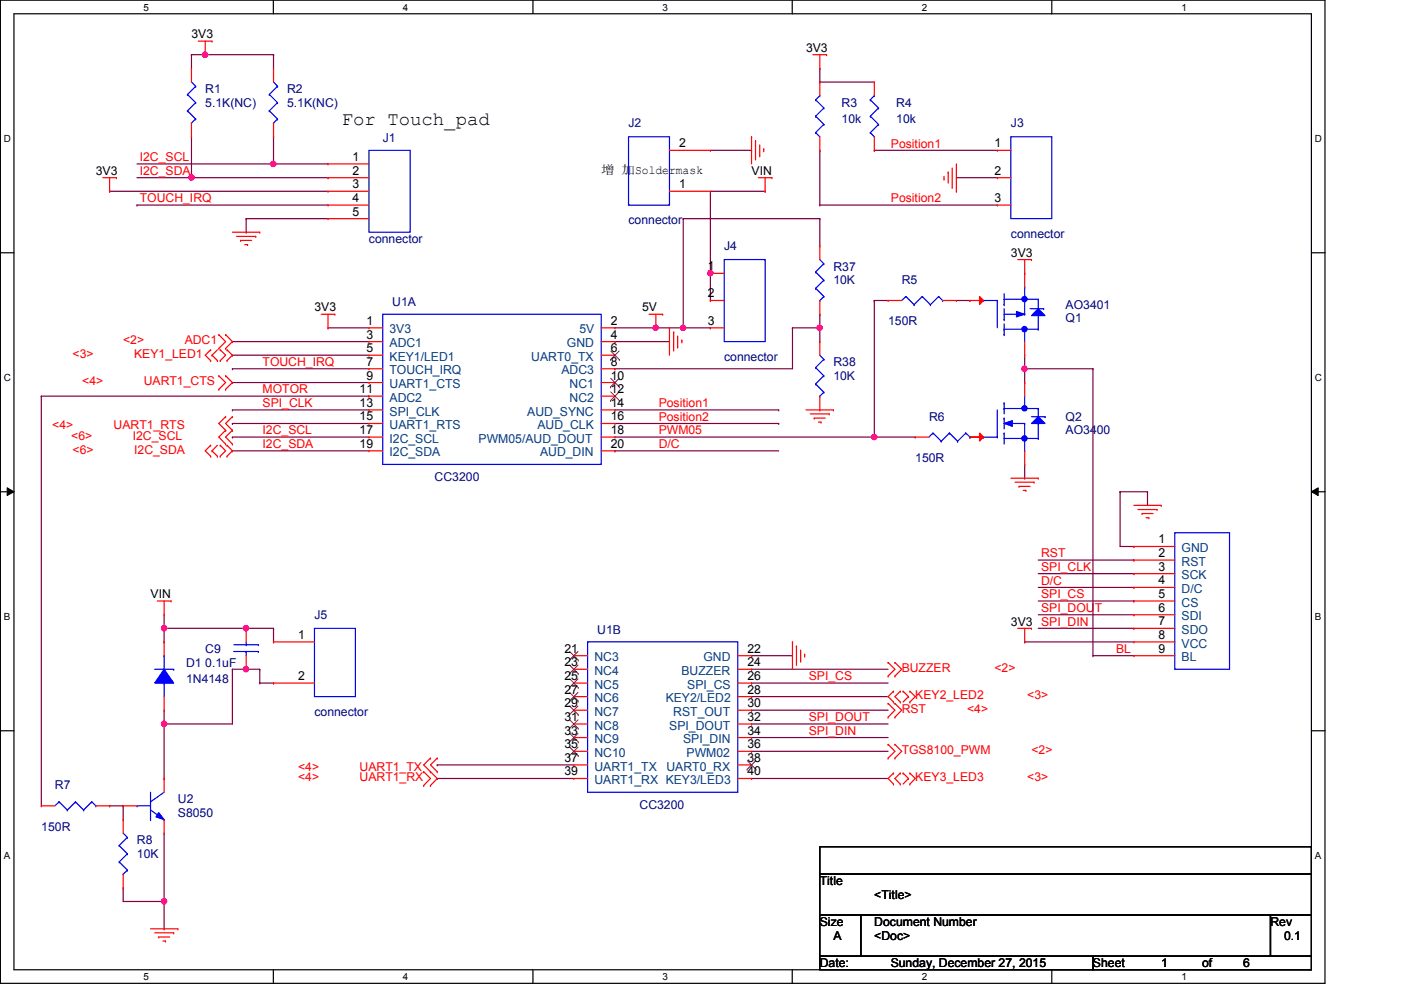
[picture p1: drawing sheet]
<svg xmlns="http://www.w3.org/2000/svg" width="297mm" height="210mm" viewBox="0 0 297 210" stroke-linecap="round" stroke-linejoin="round" font-family="sans-serif">
<path d="M.1 0h280.8v208.5h-280.8zM3 2.9h275v202.7h-275z" fill="none" stroke="#000" stroke-width=".25"/>
<g fill="#fff">
<path d="M30.4 .3h1.2v2.4h-1.2z"/>
<path d="M30.4 205.9h1.2v2.3h-1.2z"/>
</g>
<path d="M58 0v2.9M58 205.6v2.9" fill="none" stroke="#000" stroke-width=".25"/>
<g fill="#fff">
<path d="M85.4 .3h1.2v2.4h-1.2z"/>
<path d="M85.4 205.9h1.2v2.3h-1.2z"/>
</g>
<path d="M113 0v2.9M113 205.6v2.9" fill="none" stroke="#000" stroke-width=".25"/>
<g fill="#fff">
<path d="M140.5 .3h1.1v2.4h-1.1z"/>
<path d="M140.5 205.9h1.1v2.3h-1.1z"/>
</g>
<path d="M168 0v2.9M168 205.6v2.9" fill="none" stroke="#000" stroke-width=".25"/>
<g fill="#fff">
<path d="M195.4 .3h1.2v2.4h-1.2z"/>
<path d="M195.4 205.9h1.2v2.3h-1.2z"/>
</g>
<path d="M223 0v2.9M223 205.6v2.9" fill="none" stroke="#000" stroke-width=".25"/>
<g fill="#fff">
<path d="M250.5 .3h1.1v2.4h-1.1z"/>
<path d="M250.5 205.9h1.1v2.3h-1.1z"/>
<path d="M.8 28.2h1.5v2.4h-1.5z"/>
<path d="M278.8 28.2h1.4v2.4h-1.4z"/>
<path d="M.8 78.9h1.5v2.3h-1.5z"/>
<path d="M278.8 78.9h1.4v2.3h-1.4z"/>
</g>
<path d="M.1 53.6h2.9M278 53.6h2.9" fill="none" stroke="#000" stroke-width=".25"/>
<g fill="#fff">
<path d="M.8 129.6h1.4v2.3h-1.4z"/>
<path d="M278.8 129.6h1.3v2.3h-1.3z"/>
</g>
<path d="M.1 104.3h2.9M278 104.3h2.9" fill="none" stroke="#000" stroke-width=".25"/>
<path d="M1.5 103.4l1.5 .9-1.5 .8zM278 104.3l1.5-.9v1.7z" fill="#000"/>
<path d="M1.5 103.4l1.5 .9-1.5 .8zM278 104.3l1.5-.9v1.7z" fill="none" stroke="#000" stroke-width=".21"/>
<g fill="#fff">
<path d="M.8 180.3h1.4v2.3h-1.4z"/>
<path d="M278.8 180.3h1.3v2.3h-1.3z"/>
</g>
<path d="M.1 154.9h2.9M278 154.9h2.9" fill="none" stroke="#000" stroke-width=".25"/>
<g fill="none" stroke="#800040" stroke-width=".25">
<path d="M49.3 72.4h.1M49.3 75.3h.1M49.3 78.2h.1M49.3 72.4h28.9M49.3 75.3h28.9M49.3 78.2h28.9M130.4 72.4h.1M130.4 72.4h11.5M130.4 69.5h8.7M139.1 69.5h.1M49.3 81.1h.1M49.3 86.9h.1"/>
<path d="M49.3 89.8h.1M49.3 92.7h.1M49.3 95.6h.1M49.3 81.1h28.9M49.3 86.9h28.9M49.3 89.8h28.9M49.3 92.7h28.9M49.3 95.6h28.9M130.4 92.7h55M185.4 92.7h.1"/>
</g>
<circle cx="185.4" cy="92.7" r=".56" fill="#f0f"/>
<circle cx="185.4" cy="92.7" r=".56" fill="none" stroke="#f0f" stroke-width=".25"/>
<g fill="none" stroke="#800040" stroke-width=".25">
<path d="M29 34.8h29M58 34.8h.1M69.6 69.5h.1M69.6 69.5h8.6M130.4 95.6h.1M130.4 95.6h34.7M159.3 139h.1M159.3 139h8.7M159.3 141.9h.1M159.3 144.8h.1M159.3 147.7h.1M159.3 150.6h.1"/>
<path d="M159.3 153.5h.1M159.3 156.4h.1M159.3 159.3h.1M159.3 141.9h29M159.3 144.8h29M159.3 147.7h29M159.3 150.6h29M159.3 153.5h29M159.3 156.4h29M159.3 159.3h29M92.7 162.2h.1M92.7 165.1h.1"/>
<path d="M92.7 162.2h29M92.7 165.1h29M159.3 165.1h.1M159.3 165.1h29"/>
</g>
<circle cx="57.9" cy="34.8" r=".56" fill="#f0f"/>
<circle cx="57.9" cy="34.8" r=".56" fill="none" stroke="#f0f" stroke-width=".25"/>
<path d="M29 37.7h11.6M40.6 37.7h.1" fill="none" stroke="#800040" stroke-width=".25"/>
<circle cx="40.6" cy="37.6" r=".56" fill="#f0f"/>
<circle cx="40.6" cy="37.6" r=".56" fill="none" stroke="#f0f" stroke-width=".25"/>
<g fill="none" stroke="#800040" stroke-width=".25">
<path d="M40.6 11.6h.1M40.6 11.6v2.9M40.6 11.6h17.4M43.5 11.6h.1M58 11.6h.1M40.6 37.7h.1M40.6 29v8.7M40.6 37.7h29M58 29h.1M58 34.8h.1M58 29v5.8M58 34.8h11.6"/>
<path d="M69.6 37.7h.1M23.2 40.6h.1M23.2 40.6h46.4M29 43.5h.1M29 43.5h40.6"/>
</g>
<circle cx="43.5" cy="11.6" r=".56" fill="#f0f"/>
<circle cx="43.5" cy="11.6" r=".56" fill="none" stroke="#f0f" stroke-width=".25"/>
<path d="M58 11.6h.1M58 11.6v2.9M52.2 46.4h.1M52.2 49.2h.1M52.2 46.4h17.4M52.2 46.4v2.8M139.1 69.5h5.8M144.9 69.5h.1" fill="none" stroke="#800040" stroke-width=".25"/>
<circle cx="139" cy="69.5" r=".56" fill="#f0f"/>
<circle cx="139" cy="69.5" r=".56" fill="none" stroke="#f0f" stroke-width=".25"/>
<circle cx="144.8" cy="69.5" r=".56" fill="#f0f"/>
<circle cx="144.8" cy="69.5" r=".56" fill="none" stroke="#f0f" stroke-width=".25"/>
<path d="M150.6 58h.1M150.6 40.6v17.4" fill="none" stroke="#800040" stroke-width=".25"/>
<circle cx="150.6" cy="57.9" r=".56" fill="#f0f"/>
<circle cx="150.6" cy="57.9" r=".56" fill="none" stroke="#f0f" stroke-width=".25"/>
<g fill="none" stroke="#800040" stroke-width=".25">
<path d="M173.8 14.5h.1M173.8 17.4h.1M173.8 14.5v2.9M173.8 17.4h11.6M150.6 31.9h8.7M159.3 31.9h.1M173.8 31.9h.1M173.8 31.9v11.6M185.4 31.9h.1M185.4 31.9h26.1M202.8 37.7h.1M202.8 37.7h8.7"/>
<path d="M150.6 58v5.7M173.8 43.5h.1M173.8 43.5h37.7M150.6 63.7h.1M185.4 63.7h.1M185.4 63.7v29M185.4 63.7h2.9M8.8 84h69.4M78.2 84h.1M130.4 86.9h34.7M130.4 89.8h34.7M165.1 86.9h.1"/>
<path d="M165.1 89.8h.1M185.4 92.7h.1M185.4 92.7h8.7M205.7 92.7h.1M205.7 92.7h2.8M220.1 118.7h20.3M237.5 104.3h.1M237.5 104.3v11.6h2.9M237.5 104.3h5.8M240.4 118.7h.1M240.4 115.9h.1M34.8 133.2h17.4"/>
<path d="M52.2 133.2h.1M220.1 121.6h20.3M220.1 124.5h20.3M220.1 127.4h20.3M220.1 130.3h20.3M220.1 133.2h20.3M231.7 139h.1M231.7 139h8.7M240.4 121.6h.1M240.4 124.5h.1M240.4 127.4h.1M240.4 130.3h.1"/>
<path d="M240.4 133.2h.1"/>
</g>
<circle cx="34.8" cy="133.2" r=".56" fill="#f0f"/>
<circle cx="34.8" cy="133.2" r=".56" fill="none" stroke="#f0f" stroke-width=".25"/>
<circle cx="52.1" cy="133.2" r=".56" fill="#f0f"/>
<circle cx="52.1" cy="133.2" r=".56" fill="none" stroke="#f0f" stroke-width=".25"/>
<path d="M34.8 133.2h.1M34.8 130.3v2.9M34.8 153.5h.1M34.8 150.6v14.5M49.3 141.9h.1M49.3 141.9v11.6h-14.5M34.8 165.1h.1" fill="none" stroke="#800040" stroke-width=".25"/>
<circle cx="34.8" cy="153.5" r=".56" fill="#f0f"/>
<circle cx="34.8" cy="153.5" r=".56" fill="none" stroke="#f0f" stroke-width=".25"/>
<path d="M34.8 176.7v14.4M34.8 191.1h.1" fill="none" stroke="#800040" stroke-width=".25"/>
<circle cx="34.8" cy="191.1" r=".56" fill="#f0f"/>
<circle cx="34.8" cy="191.1" r=".56" fill="none" stroke="#f0f" stroke-width=".25"/>
<g fill="none" stroke="#800040" stroke-width=".25">
<path d="M130.4 78.2h.1M130.4 78.2h37.6M217.3 78.2h.1M217.3 78.2h14.4M217.3 75.3v5.8M231.7 78.2h.1M231.7 78.2v60.8M8.8 84h.1M8.8 84v86.9M217.3 81.1h.1M217.3 98.5v2.9M217.3 101.4h.1"/>
<path d="M23.2 170.9h.1M23.2 170.9h2.9M26.1 170.9h.1M26.1 170.9v2.9M26.1 188.3h.1M26.1 188.3v2.8h8.7M34.8 191.1h.1M34.8 196.9h.1M34.8 191.1v5.8"/>
</g>
<circle cx="217.2" cy="78.2" r=".56" fill="#f0f"/>
<circle cx="217.2" cy="78.2" r=".56" fill="none" stroke="#f0f" stroke-width=".25"/>
<path d="M150.6 40.6h11.6M162.2 40.6h.1M168 69.5h.1M168 69.5v8.7M168 69.5h5.8M173.8 69.5h.1M173.8 66.6h.1M173.8 66.6v5.8M34.8 136.1h.1M34.8 133.2v2.9" fill="none" stroke="#800040" stroke-width=".25"/>
<circle cx="173.8" cy="69.5" r=".56" fill="#f0f"/>
<circle cx="173.8" cy="69.5" r=".56" fill="none" stroke="#f0f" stroke-width=".25"/>
<path d="M173.8 46.4h.1M173.8 46.4v5.8M52.2 133.2h5.8M58 133.2h.1M52.2 141.9h2.9M55.1 141.9h.1" fill="none" stroke="#800040" stroke-width=".25"/>
<circle cx="52.1" cy="141.9" r=".56" fill="#f0f"/>
<circle cx="52.1" cy="141.9" r=".56" fill="none" stroke="#f0f" stroke-width=".25"/>
<g fill="none" stroke="#800040" stroke-width=".25">
<path d="M144.9 46.4h.1M144.9 46.4h28.9M144.9 46.4v23.1M144.9 69.5h.1M144.9 69.5h5.7M150.6 69.5h.1M202.8 63.7h2.9M205.7 63.7h.1M243.3 104.3h.1M243.3 104.3v2.8M58 136.1h.1M58 133.2v2.9"/>
<path d="M217.3 136.1h.1M217.3 136.1h23.1M49.3 141.9h2.9M52.2 141.9h.1M55.1 144.8h.1M55.1 141.9v2.9M55.1 144.8h2.9M58 144.8h.1"/>
</g>
<g fill="none" stroke="#f00" stroke-width=".25">
<path d="M42 8.7h3M43.5 11.6h.1M43.5 8.7v2.9M45 8.7h.1M172.3 11.6h3M173.8 14.5h.1M173.8 11.6v2.9M175.3 11.6h.1M21.8 37.7h2.9M23.2 37.7v2.9M24.7 37.7h.1M159.3 29h.1"/>
<path d="M159.3 29v5.8M160.2 29.8h.1M160.2 29.8v4.1M160.8 37.7h2.9M161.1 33h.1M161.1 30.7v2.3M161.9 31.6h.1M161.9 31.6v.6M162.2 37.7v2.9M163.7 37.7h.1M200.1 38h.1M200.1 37.4v.6"/>
<path d="M201 36.5h.1M201 36.5v2.3M201.9 39.7h.1M201.9 35.6v4.1M202.8 34.8v5.8M23.2 40.6h.1M49.3 49.2h5.8M50.2 50.1h4M51 51h.1M51 51h2.3M51.9 51.9h.6M52.5 51.9h.1"/>
<path d="M54.2 50.1h.1M55.1 49.2h.1M162.2 40.6h.1M202.8 40.6h.1M215.8 55h2.9M217.3 58h.1M217.3 55v3M218.7 55h.1M44.7 74.2h.1M44.7 76.5h.1M44.7 74.2l-1.2 1.1 1.2 1.2M45 75.3h.1"/>
<path d="M45 75.3l1.1 1.2M46.1 76.5h.1M46.1 74.2l-1.1 1.1M46.4 71h.1M46.4 73.9h.1M46.4 79.7h.1M46.4 71l1.4 1.4-1.4 1.5M46.4 79.7l1.4 1.4-1.4 1.4M46.7 76.5h.1M46.7 74.2h.1M46.7 74.2l1.1 1.1-1.1 1.2M47.8 73.9h.1"/>
<path d="M47.8 71h.1M47.8 79.7h.1M47.8 71l1.5 1.4-1.5 1.5M47.8 79.7l1.5 1.4-1.5 1.4M48.1 76.5h.1M48.1 74.2h.1M48.1 74.2l1.2 1.1-1.2 1.2M68.1 66.6h2.9M69.6 69.5h.1M69.6 66.6v2.9M71 66.6h.1M137.6 66.6h2.9"/>
<path d="M139.1 69.5h.1M139.1 66.6v2.9M140.5 66.6h.1M141.9 69.5h.1M141.9 69.5v5.8M142.8 70.4h.1M142.8 70.4v4M143.7 73.6h.1M143.7 71.2v2.4M144.6 72.1h.1M144.6 72.1v.6M44.7 94.4h.1"/>
<path d="M44.7 96.7h.1M44.7 94.4l-1.2 1.2 1.2 1.1M45 95.6h.1M45 95.6l1.1 1.1M46.1 96.7h.1M46.1 94.4l-1.1 1.2M46.4 82.5h.1M46.7 96.7h.1M46.7 94.4h.1M46.7 94.4l1.1 1.2-1.1 1.1M47.8 82.5h.1M47.8 88.3h.1"/>
<path d="M47.8 91.2h.1M47.8 94.1h.1M47.8 88.3l-1.4 1.5 1.4 1.4M47.8 91.2l-1.4 1.5 1.4 1.4M48.1 96.7h.1M48.1 94.4h.1M48.1 94.4l1.2 1.2-1.2 1.1M49.3 88.3h.1M49.3 91.2h.1M49.3 94.1h.1M49.3 88.3l-1.5 1.5 1.5 1.4M49.3 91.2l-1.5 1.5 1.5 1.4"/>
<path d="M170.9 86.9h5.8M171.8 87.8h4M172.6 88.6h.1M172.6 88.6h2.4M173.5 89.5h.6M174.1 89.5h.1M175.8 87.8h.1M176.7 86.9h.1M214.3 101.4h5.8M215.2 102.2h4M216.1 103.1h.1M216.1 103.1h2.3"/>
<path d="M217 104h.5M217.5 104h.1M219.2 102.2h.1M220.1 101.4h.1M240.4 107.1h5.8M241.3 108h4M242.1 108.9h.1M242.1 108.9h2.4M243 109.8h.6M243.6 109.8h.1M245.3 108h.1M246.2 107.1h.1"/>
<path d="M33.4 127.4h2.9M34.8 130.3h.1M34.8 127.4v2.9M36.3 127.4h.1M168 136.1h.1M168 136.1v5.8M168.9 137h.1M168.9 137v4.1M169.8 137.8v2.4M170.6 138.7h.1M170.6 138.7v.6M215.8 133.2h2.9"/>
<path d="M217.3 136.1h.1M217.3 133.2v2.9M218.7 133.2h.1M169.8 140.2h.1M188.3 157.8h.1M188.3 152.1h.1M188.3 149.1h.1M188.3 143.3h.1M188.3 140.5h.1M188.3 157.8l1.4 1.5-1.4 1.4M188.3 149.1l1.4 1.5-1.4 1.5M188.3 140.5l1.4 1.4-1.4 1.4"/>
<path d="M189.4 146.6h.1M189.4 148.8h.1M189.4 146.6l-1.1 1.1 1.1 1.1M189.7 157.8h.1M189.7 152.1h.1M189.7 149.1h.1M189.7 143.3h.1M189.7 140.5h.1M189.7 149.1l1.5 1.5-1.5 1.5M189.7 157.8l1.5 1.5-1.5 1.4M189.7 140.5l1.5 1.4-1.5 1.4M190.9 146.6h.1"/>
<path d="M190.9 148.8h.1M190.9 146.6l-1.2 1.1 1.2 1.1M191.5 146.6h.1M191.5 146.6l1.1 1.1M192.6 147.7h.1M192.6 147.7l-1.1 1.1M192.9 148.8h.1M192.9 146.6h.1M192.9 146.6l1.2 1.1-1.2 1.1M89.8 163.6h.1M89.8 166.5h.1M89.8 163.6l1.5 1.5-1.5 1.4"/>
<path d="M91.3 166.5h.1M91.3 163.6h.1M91.3 160.7h.1M91.3 160.7l-1.5 1.5 2.9 2.9-1.4 1.4M92.7 160.7h.1M92.7 163.6h.1M92.7 160.7l-1.4 1.5 1.4 1.4M188.3 160.7h.1M189.4 163.9h.1M189.4 166.2h.1M189.4 163.9l-1.1 1.2 1.1 1.1M189.7 160.7h.1"/>
<path d="M190.9 163.9h.1M190.9 166.2h.1M190.9 163.9l-1.2 1.2 1.2 1.1M191.5 163.9h.1M191.5 163.9l1.1 1.2M192.6 165.1h.1M192.6 165.1l-1.1 1.1M192.9 166.2h.1M192.9 163.9h.1M192.9 163.9l1.2 1.2-1.2 1.1M31.9 196.9h5.8M32.8 197.8h4"/>
<path d="M33.7 198.7h.1M33.7 198.7h2.3M34.5 199.5h.6M35.1 199.5h.1M36.8 197.8h.1M37.7 196.9h.1"/>
</g>
<path d="M173.8 179.5h104.2v5.8h-104.2zM173.8 185.3h104.2v8.7h-104.2zM173.8 194h8.7v8.7h-8.7zM182.5 194h86.9v8.7h-86.9zM269.4 194h8.6v8.7h-8.6zM173.8 202.7h57.9v2.9h-57.9zM231.7 202.7h46.3v2.9h-46.3z" fill="none" stroke="#000" stroke-width=".25"/>
<path d="M34.8 139h.1M34.8 139v2.9M32.8 141.9h4M34.8 144.8h.1M34.8 144.8v2.9M36.8 141.9h.1" fill="none" stroke="#00f" stroke-width=".25"/>
<path d="M34.8 141.9l2 2.9h-4z" fill-rule="evenodd" fill="#00f"/>
<g fill="none" stroke="#00f" stroke-width=".25">
<path d="M58 17.4l.8 .9M58.8 18.3h.1M58.8 18.3l-1.7 1.7M57.1 20h.1M57.1 23.5h.1M57.1 20l1.7 1.8M57.1 23.5l1.7 1.7M58 26.1h.1M58.8 21.8h.1M58.8 25.2h.1M58.8 21.8l-1.7 1.7M58.8 25.2l-.8 .9"/>
<path d="M78.2 31.9h8.7v17.3h-8.7zM184.5 28.1h.1M184.5 24.6h.1M184.5 21.2h.1M184.5 28.1l.9 .9M184.5 24.6l1.8 1.8M184.5 21.2l1.8 1.7M185.4 20.3h.1M185.4 20.3l-.9 .9M186.3 26.4h.1M186.3 22.9h.1M186.3 26.4l-1.8 1.7"/>
<path d="M186.3 22.9l-1.8 1.7M153.5 55h8.7v17.4h-8.7zM172.9 57.7h.1M172.9 57.7l1.8 1.7M173.8 55l.9 .9M174.7 55.9h.1M174.7 59.4h.1M174.7 55.9l-1.8 1.8M174.7 59.4l-1.8 1.7M81.1 66.6h46.4v31.9h-46.4zM172.9 61.1h.1M172.9 61.1l1.8 1.8"/>
<path d="M173.8 63.7h.1M174.7 62.9h.1M174.7 62.9l-.9 .8M124.6 136.1h31.8v31.9h-31.8zM34.8 141.9l2 2.9h-4z"/>
</g>
<g fill="none" stroke="#f00" stroke-width=".25">
<path d="M58 14.5h.1M58 14.5v2.9M185.4 17.4h.1M185.4 17.4v2.9M58 29h.1M58 26.1v2.9M69.6 34.8h.1M69.6 37.7h.1M69.6 34.8h8.6M69.6 37.7h8.6M185.4 31.9h.1M185.4 29v2.9"/>
<path d="M69.6 40.6h.1M69.6 43.5h.1M69.6 46.4h.1M69.6 40.6h8.6M69.6 43.5h8.6M69.6 46.4h8.6M150.6 58h.1M150.6 58h2.9M173.8 52.2h.1M173.8 52.2v2.8M78.2 69.5h.1M78.2 72.4h.1"/>
<path d="M78.2 75.3h.1M78.2 78.2h.1M78.2 69.5h2.9M78.2 72.4h2.9M78.2 75.3h2.9M78.2 78.2h2.9M127.5 69.5h2.9M127.5 72.4h2.9M127.5 75.3h2.9M127.5 78.2h2.9M130.4 69.5h.1M130.4 72.4h.1"/>
<path d="M130.4 75.3h.1M130.4 78.2h.1M150.6 63.7h.1M150.6 69.5h.1M150.6 69.5h2.9M150.6 63.7h2.9M173.8 66.6h.1M173.8 63.7v2.9M78.2 81.1h.1M78.2 84h.1M78.2 86.9h.1M78.2 89.8h.1"/>
<path d="M78.2 92.7h.1M78.2 95.6h.1M78.2 81.1h2.9M78.2 84h2.9M78.2 86.9h2.9M78.2 89.8h2.9M78.2 92.7h2.9M78.2 95.6h2.9M127.5 81.1h2.9M127.5 84h2.9M127.5 86.9h2.9M127.5 89.8h2.9"/>
<path d="M127.5 92.7h2.9M127.5 95.6h2.9M130.4 81.1h.1M130.4 84h.1M130.4 86.9h.1M130.4 89.8h.1M130.4 92.7h.1M130.4 95.6h.1M34.8 136.1h.1M34.8 136.1v2.9M121.7 139h.1M121.7 139h2.9"/>
<path d="M156.4 139h2.9M159.3 139h.1M34.8 150.6h.1M34.8 147.7v2.9M121.7 141.9h.1M121.7 144.8h.1M121.7 147.7h.1M121.7 150.6h.1M121.7 153.5h.1M121.7 156.4h.1M121.7 159.3h.1M121.7 141.9h2.9"/>
<path d="M121.7 144.8h2.9M121.7 147.7h2.9M121.7 150.6h2.9M121.7 153.5h2.9M121.7 156.4h2.9M121.7 159.3h2.9M156.4 141.9h2.9M156.4 144.8h2.9M156.4 147.7h2.9M156.4 150.6h2.9M156.4 153.5h2.9M156.4 156.4h2.9"/>
<path d="M156.4 159.3h2.9M159.3 141.9h.1M159.3 144.8h.1M159.3 147.7h.1M159.3 150.6h.1M159.3 153.5h.1M159.3 156.4h.1M159.3 159.3h.1M121.7 162.2h.1M121.7 165.1h.1M121.7 162.2h2.9M121.7 165.1h2.9"/>
<path d="M156.4 162.2h2.9M156.4 165.1h2.9M159.3 162.2h.1M159.3 165.1h.1"/>
</g>
<g fill="none" stroke="#804000" stroke-width=".21">
<path d="M129.5 76.2h.1M129.5 74.4l1.8 1.8M131.3 74.4l-1.8 1.8M131.3 76.2h.1M129.5 82h.1M129.5 84.9h.1M129.5 80.2l1.8 1.8M129.5 83.1l1.8 1.8M131.3 80.2l-1.8 1.8M131.3 83.1l-1.8 1.8M131.3 82h.1M131.3 84.9h.1"/>
<path d="M120.7 140h.1M120.8 138.1l1.8 1.9M122.6 138.1l-1.9 1.9M122.6 140h.1M120.7 142.8h.1M120.7 145.8h.1M120.7 148.6h.1M120.7 151.5h.1M120.7 154.4h.1M120.7 157.3h.1M120.8 141l1.8 1.8M120.8 143.9l1.8 1.9"/>
<path d="M120.8 146.8l1.8 1.8M120.8 149.7l1.8 1.8M120.8 152.6l1.8 1.8M120.8 155.5l1.8 1.8M120.8 158.4l1.8 1.8M122.6 141l-1.9 1.8M122.6 143.9l-1.9 1.9M122.6 146.8l-1.9 1.8M122.6 149.7l-1.9 1.8M122.6 152.6l-1.9 1.8M122.6 155.5l-1.9 1.8M122.6 158.4l-1.9 1.8"/>
<path d="M122.6 142.8h.1M122.6 145.8h.1M122.6 148.6h.1M122.6 151.5h.1M122.6 154.4h.1M122.6 157.3h.1M120.7 160.2h.1M122.6 160.2h.1M158.4 163.1h.1M158.5 161.3l1.8 1.8M160.2 161.3l-1.8 1.8M160.3 163.1h.1"/>
</g>
<path d="M220.1 88.3l1.5 1.5h-2.9z" fill="#00f"/>
<g fill="none" stroke="#00f" stroke-width=".25">
<path d="M208.5 92.7h.1M208.5 92.7h3M211.5 92.7h.1M211.5 86.9v5.8M212.9 91.8h.1M212.9 88.6h.1M212.9 85.4h.1M212.9 86.6h.1M212.9 85.4v2.4M212.9 88.6v2.3M212.9 91.8v2.3M212.9 93h7.2"/>
<path d="M212.9 86.6h7.2M214.3 89.8h3M217.3 86.6h.1M217.3 89.8h.1M217.3 95.6h.1M217.3 84v2.6M217.3 89.8v5.8M218.7 88.3h2.9M220.1 88.3l1.5 1.5h-2.9zM220.1 93h.1M220.1 89.8h.1M220.1 86.6h.1"/>
<path d="M220.1 86.6v1.7M220.1 89.8v3.2M221.6 88.3h.1"/>
</g>
<circle cx="217.2" cy="86.6" r=".56" fill="#00f"/>
<circle cx="217.2" cy="86.6" r=".56" fill="none" stroke="#00f" stroke-width=".25"/>
<circle cx="217.2" cy="93" r=".56" fill="#00f"/>
<circle cx="217.2" cy="93" r=".56" fill="none" stroke="#00f" stroke-width=".25"/>
<path d="M212.9 89.8l1.7-.6v1.2z" fill="#00f"/>
<path d="M212.9 89.8l1.7-.6v1.2z" fill="none" stroke="#00f" stroke-width=".25"/>
<path d="M217.3 81.1h.1M217.3 81.1v2.9" fill="none" stroke="#f00" stroke-width=".25"/>
<path d="M207.7 91.8l.8 .9-.8 .8z" fill="#f00"/>
<path d="M205.7 92.7h.1M205.7 92.7h2.8M207.7 91.8l.8 .9-.8 .8zM217.3 98.5h.1M217.3 95.6v2.9" fill="none" stroke="#f00" stroke-width=".25"/>
<path d="M29 170.9h.1M29 170.9h2.9M31.9 173.8h.1M31.9 170h.1M31.9 168v5.8M31.9 171.7l2.9 2.1M34.8 173.8h.1M34.8 168l-2.9 2" fill="none" stroke="#00f" stroke-width=".25"/>
<path d="M33.7 172.3l1.1 1.5-1.7-.6z" fill="#00f"/>
<g fill="none" stroke="#00f" stroke-width=".25">
<path d="M133.3 29h8.6v14.5h-8.6zM172.9 28.1h.1M172.9 24.6h.1M172.9 21.2h.1M172.9 28.1l.9 .9M172.9 24.6l1.8 1.8M172.9 21.2l1.8 1.7M173.8 20.3h.1M173.8 20.3l-.9 .9M174.7 26.4h.1M174.7 22.9h.1M174.7 26.4l-1.8 1.7"/>
<path d="M174.7 22.9l-1.8 1.7M214.3 29h8.7v17.4h-8.7zM172.9 77.9h.1M172.9 77.9l1.8 1.8M173.8 75.3l.9 .9M174.7 76.2h.1M174.7 79.7h.1M174.7 76.2l-1.8 1.7M174.7 79.7l-1.8 1.7M192.1 62.9h.1M192.1 62.9l-.9 .8M192.1 62.9l1.7 1.7"/>
<path d="M193.8 64.6h.1M195.5 62.9h.1M195.5 62.9l-1.7 1.7M195.5 62.9l1.8 1.7M197.3 64.6h.1M199 62.9h.1M199 62.9l-1.7 1.7M199 62.9l.9 .8M199.9 63.7h.1M172.9 81.4h.1M172.9 81.4l1.8 1.7M173.8 84h.1"/>
<path d="M174.7 83.1h.1M174.7 83.1l-.9 .9M197.8 91.8h.1M197.8 91.8l-.8 .9M197.8 91.8l1.8 1.8M199.6 93.6h.1M201.3 91.8h.1M201.3 91.8l-1.7 1.8M201.3 91.8l1.7 1.8M203 93.6h.1M204.8 91.8h.1M204.8 91.8l-1.8 1.8"/>
<path d="M204.8 91.8l.9 .9M205.7 92.7h.1M249.1 112.9h11.6v29h-11.6zM49.6 138.1h5.2M49.6 136.7h5.2M52.2 136.7h.1M52.2 138.1h.1M52.2 136.1v.6M52.2 138.1v.9M54.8 138.1h.1M54.8 136.7h.1M66.7 133.2h8.6v14.5h-8.6z"/>
<path d="M12.5 170h.1M12.5 170l-.9 .9M12.5 170l1.8 1.7M14.3 171.7h.1M16 170h.1M16 170l1.7 1.7M16 170l-1.7 1.7M17.7 171.7h.1M19.5 170h.1M19.5 170l.8 .9M19.5 170l-1.8 1.7M20.3 170.9h.1"/>
<path d="M25.3 179.3h.1M25.3 179.3l1.7 1.7M26.1 176.7l.9 .8M27 177.5h.1M27 177.5l-1.7 1.8M33.7 172.3l1.1 1.5-1.7-.6zM25.3 182.8h.1M25.3 182.8l1.7 1.7M26.1 185.3h.1M27 181h.1M27 184.5h.1M27 181l-1.7 1.8"/>
<path d="M27 184.5l-.9 .8"/>
</g>
<g fill="none" stroke="#f00" stroke-width=".25">
<path d="M173.8 17.4h.1M173.8 17.4v2.9M141.9 31.9h8.7M150.6 31.9h.1M173.8 31.9h.1M173.8 29v2.9M211.5 31.9h.1M211.5 37.7h.1M211.5 31.9h2.8M211.5 37.7h2.8M141.9 40.6h8.7M150.6 40.6h.1"/>
<path d="M211.5 43.5h.1M211.5 43.5h2.8M173.8 72.4h.1M173.8 72.4v2.9M188.3 63.7h.1M188.3 63.7h2.9M199.9 63.7h2.9M202.8 63.7h.1M173.8 86.9h.1M173.8 84v2.9M194.1 92.7h.1M194.1 92.7h2.9"/>
<path d="M205.7 92.7h2.8M208.5 92.7h.1M240.4 115.9h.1M240.4 118.7h.1M240.4 115.9h8.7M240.4 118.7h8.7M52.2 133.2h.1M52.2 133.2v2.9M52.2 139v2.9M58 136.1h.1M58 136.1h8.7M240.4 121.6h.1"/>
<path d="M240.4 124.5h.1M240.4 127.4h.1M240.4 130.3h.1M240.4 133.2h.1M240.4 136.1h.1M240.4 139h.1M240.4 121.6h8.7M240.4 124.5h8.7M240.4 127.4h8.7M240.4 130.3h8.7M240.4 133.2h8.7M240.4 136.1h8.7"/>
<path d="M240.4 139h8.7M52.2 141.9h.1M58 144.8h.1M58 144.8h8.7M8.8 170.9h.1M8.8 170.9h2.8M20.3 170.9h2.9M23.2 170.9h.1M26.1 170.9h.1M26.1 173.8h.1M26.1 170.9h2.9M26.1 173.8v2.9"/>
<path d="M34.8 176.7h.1M34.8 165.1h.1M34.8 165.1v2.9M34.8 173.8v2.9M26.1 188.3h.1M26.1 185.3v3"/>
</g>
<path d="M220.1 65.4l1.5 1.5h-2.9z" fill="#00f"/>
<g fill="none" stroke="#00f" stroke-width=".25">
<path d="M208.5 63.7h.1M208.5 63.7h3M211.5 63.7h.1M211.5 63.7v5.8M212.9 64.6h.1M212.9 67.8h.1M212.9 71h.1M212.9 69.8h.1M212.9 62.3v2.3M212.9 65.4v2.4M212.9 68.7v2.3M212.9 63.5h7.2"/>
<path d="M212.9 69.8h7.2M212.9 66.6h4.4M217.3 69.8h.1M217.3 66.6h.1M217.3 60.8h.1M217.3 60.8v5.8M217.3 69.8v2.6M218.4 65.4h2.9M220.1 65.4l1.5 1.5h-2.9zM220.1 63.5h.1M220.1 66.6h.1M220.1 69.8h.1"/>
<path d="M220.1 63.5v3.1M220.1 66.9v2.9M221.3 65.4h.1"/>
</g>
<circle cx="217.2" cy="69.8" r=".56" fill="#00f"/>
<circle cx="217.2" cy="69.8" r=".56" fill="none" stroke="#00f" stroke-width=".25"/>
<circle cx="217.2" cy="63.4" r=".56" fill="#00f"/>
<circle cx="217.2" cy="63.4" r=".56" fill="none" stroke="#00f" stroke-width=".25"/>
<path d="M215.5 66l1.8 .6-1.8 .6z" fill="#00f"/>
<path d="M215.5 66l1.8 .6-1.8 .6z" fill="none" stroke="#00f" stroke-width=".25"/>
<path d="M217.3 75.3h.1M217.3 72.4v2.9" fill="none" stroke="#f00" stroke-width=".25"/>
<path d="M207.7 62.9l.8 .8-.8 .9z" fill="#f00"/>
<path d="M40.6 14.5h.1M40.6 14.5v2.9M40.6 29h.1M40.6 26.1v2.9M217.3 58h.1M217.3 58v2.8M205.7 63.7h.1M205.7 63.7h2.8M207.7 62.9l.8 .8-.8 .9z" fill="none" stroke="#f00" stroke-width=".25"/>
<path d="M40.6 17.4l.9 .9M41.5 18.3h.1M41.5 18.3l-1.8 1.7M39.7 20h.1M39.7 23.5h.1M39.7 20l1.8 1.8M39.7 23.5l1.8 1.7M40.6 26.1h.1M41.5 21.8h.1M41.5 25.2h.1M41.5 21.8l-1.8 1.7M41.5 25.2l-.9 .9" fill="none" stroke="#00f" stroke-width=".25"/>
<circle cx="185.4" cy="92.7" r=".56" fill="#f0f"/>
<circle cx="185.4" cy="92.7" r=".56" fill="none" stroke="#f0f" stroke-width=".25"/>
<circle cx="57.9" cy="34.8" r=".56" fill="#f0f"/>
<circle cx="57.9" cy="34.8" r=".56" fill="none" stroke="#f0f" stroke-width=".25"/>
<circle cx="40.6" cy="37.6" r=".56" fill="#f0f"/>
<circle cx="40.6" cy="37.6" r=".56" fill="none" stroke="#f0f" stroke-width=".25"/>
<circle cx="43.5" cy="11.6" r=".56" fill="#f0f"/>
<circle cx="43.5" cy="11.6" r=".56" fill="none" stroke="#f0f" stroke-width=".25"/>
<circle cx="139" cy="69.5" r=".56" fill="#f0f"/>
<circle cx="139" cy="69.5" r=".56" fill="none" stroke="#f0f" stroke-width=".25"/>
<circle cx="144.8" cy="69.5" r=".56" fill="#f0f"/>
<circle cx="144.8" cy="69.5" r=".56" fill="none" stroke="#f0f" stroke-width=".25"/>
<circle cx="150.6" cy="57.9" r=".56" fill="#f0f"/>
<circle cx="150.6" cy="57.9" r=".56" fill="none" stroke="#f0f" stroke-width=".25"/>
<circle cx="34.8" cy="133.2" r=".56" fill="#f0f"/>
<circle cx="34.8" cy="133.2" r=".56" fill="none" stroke="#f0f" stroke-width=".25"/>
<circle cx="52.1" cy="133.2" r=".56" fill="#f0f"/>
<circle cx="52.1" cy="133.2" r=".56" fill="none" stroke="#f0f" stroke-width=".25"/>
<circle cx="34.8" cy="153.5" r=".56" fill="#f0f"/>
<circle cx="34.8" cy="153.5" r=".56" fill="none" stroke="#f0f" stroke-width=".25"/>
<circle cx="34.8" cy="191.1" r=".56" fill="#f0f"/>
<circle cx="34.8" cy="191.1" r=".56" fill="none" stroke="#f0f" stroke-width=".25"/>
<circle cx="217.2" cy="78.2" r=".56" fill="#f0f"/>
<circle cx="217.2" cy="78.2" r=".56" fill="none" stroke="#f0f" stroke-width=".25"/>
<circle cx="173.8" cy="69.5" r=".56" fill="#f0f"/>
<circle cx="173.8" cy="69.5" r=".56" fill="none" stroke="#f0f" stroke-width=".25"/>
<circle cx="52.1" cy="141.9" r=".56" fill="#f0f"/>
<circle cx="52.1" cy="141.9" r=".56" fill="none" stroke="#f0f" stroke-width=".25"/>
<text font-size="4" x="72.5" y="26.4">For Touch_pad</text>
<g font-size="2.6">
<text x="40.6" y="8.1">3V3</text>
<text x="170.9" y="11">3V3</text>
<text x="74.8" y="34.1">1</text>
<text x="144" y="31.2">2</text>
<text x="210.9" y="31.2">1</text>
<text x="20.3" y="37.1">3V3</text>
<text x="74.8" y="37">2</text>
<text x="74.8" y="39.9">3</text>
<text x="127.5" y="36.8">增 加Soldermask</text>
<text x="144" y="39.9">1</text>
<text x="159.3" y="37.1">VIN</text>
<text x="210.9" y="37">2</text>
<text x="74.8" y="42.8">4</text>
<text x="74.8" y="45.7">5</text>
<text x="210.9" y="42.8">3</text>
<text x="150.1" y="57.3">1</text>
<text x="214.3" y="54.5">3V3</text>
<text x="150.1" y="63.1">2</text>
<text x="66.7" y="66">3V3</text>
<text x="77.7" y="68.9">1</text>
<text x="77.7" y="71.8">3</text>
<text x="129.5" y="68.9">2</text>
<text x="129.5" y="71.8">4</text>
<text x="136.1" y="66">5V</text>
<text x="150.1" y="68.9">3</text>
<text x="77.7" y="74.7">5</text>
<text x="77.7" y="77.6">7</text>
<text x="129.5" y="74.7">6</text>
<text x="129.5" y="77.6">8</text>
<text x="76.2" y="83.4">11</text>
<text x="77.7" y="80.5">9</text>
<text x="129.5" y="80.5">10</text>
<text x="129.5" y="83.4">12</text>
<text x="76.2" y="86.3">13</text>
<text x="76.2" y="89.2">15</text>
<text x="129.5" y="86.3">14</text>
<text x="129.5" y="89.2">16</text>
<text x="76.2" y="92">17</text>
<text x="76.2" y="95">19</text>
<text x="129.5" y="92">18</text>
<text x="129.5" y="95">20</text>
<text x="245.6" y="115.2">1</text>
<text x="245.6" y="118.1">2</text>
<text x="245.6" y="121">3</text>
<text x="245.6" y="123.9">4</text>
<text x="31.9" y="126.9">VIN</text>
<text x="245.6" y="126.8">5</text>
<text x="245.6" y="129.7">6</text>
<text x="63.2" y="135.5">1</text>
<text x="214.3" y="132.7">3V3 SPI_DIN</text>
<text x="245.6" y="132.6">7</text>
<text x="245.6" y="135.5">8</text>
<text x="119.7" y="138.4">21</text>
<text x="119.7" y="141.3">23</text>
<text x="158.5" y="138.4">22</text>
<text x="158.5" y="141.3">24</text>
<text x="245.6" y="138.4">9</text>
<text x="63.2" y="144.2">2</text>
<text x="119.7" y="144.2">25</text>
<text x="119.7" y="147.1">27</text>
<text x="119.7" y="149.9">29</text>
<text x="158.5" y="144.2">26</text>
<text x="158.5" y="147.1">28</text>
<text x="158.5" y="149.9">30</text>
<text x="119.7" y="152.9">31</text>
<text x="119.7" y="155.7">33</text>
<text x="158.5" y="152.9">32</text>
<text x="158.5" y="155.7">34</text>
<text x="119.7" y="158.7">35</text>
<text x="119.7" y="161.5">37</text>
<text x="158.5" y="158.7">36</text>
<text x="158.5" y="161.5">38</text>
<text x="119.7" y="164.4">39</text>
<text x="158.5" y="164.4">40</text>
<text x="173.8" y="187.7">Title</text>
<text x="185.4" y="190.6">&lt;Title&gt;</text>
<text x="173.8" y="196.3">Size</text>
<text x="185.4" y="196.3">Document Number</text>
<text x="269.4" y="196.3">Rev</text>
<text x="176.7" y="199.3">A</text>
<text x="185.4" y="199.3">&lt;Doc&gt;</text>
<text x="272.2" y="199.3">0.1</text>
<text x="173.8" y="205.1">Date:</text>
<text x="188.8" y="205.1">Sunday, December 27, 2015</text>
<text x="231.7" y="205.1">Sheet</text>
<text x="246.2" y="205.1">1</text>
<text x="254.9" y="205.1">of</text>
<text x="263.6" y="205.1">6</text>
</g>
<g font-size="2.6" fill="#000080">
<text x="43.5" y="19.7">R1</text>
<text x="43.5" y="22.6">5.1K(NC)</text>
<text x="60.9" y="19.7">R2</text>
<text x="60.9" y="22.6">5.1K(NC)</text>
<text x="178.4" y="22.6">R3</text>
<text x="190" y="22.6">R4</text>
<text x="133.3" y="27">J2</text>
<text x="178.4" y="26.1">10k</text>
<text x="190" y="26.1">10k</text>
<text x="214.3" y="27">J3</text>
<text x="81.1" y="30.1">J1</text>
<text x="133.3" y="47.5">connector</text>
<text x="78.2" y="51.6">connector</text>
<text x="153.5" y="53">J4</text>
<text x="214.3" y="50.4">connector</text>
<text x="176.7" y="57.4">R37</text>
<text x="83.2" y="64.9">U1A</text>
<text x="176.7" y="60.3">10K</text>
<text x="191.2" y="60.3">R5</text>
<text x="225.9" y="65.5">AO3401</text>
<text x="188.3" y="69">150R</text>
<text x="225.9" y="68.4">Q1</text>
<text x="153.5" y="76.5">connector</text>
<text x="176.7" y="77.6">R38</text>
<text x="176.7" y="80.5">10K</text>
<text x="197" y="89.2">R6</text>
<text x="225.9" y="89.2">Q2</text>
<text x="225.9" y="92.1">AO3400</text>
<text x="92.2" y="102">CC3200</text>
<text x="194.1" y="97.9">150R</text>
<text x="66.7" y="131.2">J5</text>
<text x="126.6" y="134.4">U1B</text>
<text x="39.5" y="141.4">D1</text>
<text x="43.5" y="138.4">C9</text>
<text x="43.5" y="141.4">0.1uF</text>
<text x="39.5" y="144.8">1N4148</text>
<text x="66.7" y="151.8">connector</text>
<text x="11.6" y="167.4">R7</text>
<text x="37.7" y="170.3">U2</text>
<text x="37.7" y="173.2">S8050</text>
<text x="135.6" y="171.4">CC3200</text>
<text x="8.8" y="176.1">150R</text>
<text x="29" y="179">R8</text>
<text x="29" y="181.9">10K</text>
</g>
<g font-size="2.6" fill="#f00">
<text x="29.6" y="34.2">I2C_SCL</text>
<text x="188.9" y="31.3">Position1</text>
<text x="29.6" y="37.1">I2C_SDA</text>
<text x="29.6" y="42.9">TOUCH_IRQ</text>
<text x="188.9" y="42.9">Position2</text>
<text x="15.4" y="75.9">&lt;3&gt;</text>
<text x="26.1" y="73">&lt;2&gt;</text>
<text x="28.4" y="75.9">KEY1_LED1</text>
<text x="39.2" y="73">ADC1</text>
<text x="55.7" y="77.6">TOUCH_IRQ</text>
<text x="17.4" y="81.7">&lt;4&gt;</text>
<text x="30.5" y="81.7">UART1_CTS</text>
<text x="55.7" y="83.4">MOTOR</text>
<text x="55.7" y="86.3">SPI_CLK</text>
<text x="139.7" y="86.3">Position1</text>
<text x="139.7" y="89.2">Position2</text>
<text x="11.1" y="91">&lt;4&gt;</text>
<text x="15.1" y="93.3">&lt;6&gt;</text>
<text x="24.1" y="91">UART1_RTS</text>
<text x="28.1" y="93.3">I2C_SCL</text>
<text x="55.7" y="92.1">I2C_SCL</text>
<text x="55.7" y="95">I2C_SDA</text>
<text x="139.7" y="92.1">PWM05</text>
<text x="139.7" y="95">D/C</text>
<text x="15.4" y="96.2">&lt;6&gt;</text>
<text x="28.4" y="96.2">I2C_SDA</text>
<text x="220.7" y="118.2">RST</text>
<text x="220.7" y="121">SPI_CLK</text>
<text x="220.7" y="124">D/C</text>
<text x="220.7" y="126.8">SPI_CS</text>
<text x="220.7" y="129.8">SPI_DOUT</text>
<text x="191.2" y="142.5">BUZZER</text>
<text x="210.9" y="142.5">&lt;2&gt;</text>
<text x="236.6" y="138.4">BL</text>
<text x="171.5" y="144.2">SPI_CS</text>
<text x="194.1" y="148.3">KEY2_LED2</text>
<text x="217.8" y="148.3">&lt;3&gt;</text>
<text x="171.5" y="152.9">SPI_DOUT</text>
<text x="171.5" y="155.8">SPI_DIN</text>
<text x="191.2" y="151.2">RST</text>
<text x="205.1" y="151.2">&lt;4&gt;</text>
<text x="191.2" y="159.9">TGS8100_PWM</text>
<text x="218.7" y="159.9">&lt;2&gt;</text>
<text x="63.2" y="165.7">&lt;4&gt;</text>
<text x="63.2" y="163.4">&lt;4&gt;</text>
<text x="76.2" y="165.7">UART1_RX</text>
<text x="76.2" y="163.4">UART1_TX</text>
<text x="194.1" y="165.7">KEY3_LED3</text>
<text x="217.8" y="165.7">&lt;3&gt;</text>
</g>
<g font-size="2.6" fill="#004080">
<text x="82.6" y="70.7">3V3</text>
<text x="122.8" y="70.7">5V</text>
<text x="82.6" y="73.6">ADC1</text>
<text x="82.6" y="76.5">KEY1/LED1</text>
<text x="112.6" y="76.5">UART0_TX</text>
<text x="120.2" y="73.6">GND</text>
<text x="82.6" y="79.4">TOUCH_IRQ</text>
<text x="82.6" y="82.3">UART1_CTS</text>
<text x="119" y="79.4">ADC3</text>
<text x="120.8" y="82.3">NC1</text>
<text x="82.6" y="85.2">ADC2</text>
<text x="82.6" y="88.1">SPI_CLK</text>
<text x="111.8" y="88.1">AUD_SYNC</text>
<text x="120.8" y="85.2">NC2</text>
<text x="82.6" y="91">UART1_RTS</text>
<text x="82.6" y="93.9">I2C_SCL</text>
<text x="101.5" y="93.9">PWM05/AUD_DOUT</text>
<text x="114" y="91">AUD_CLK</text>
<text x="82.6" y="96.8">I2C_SDA</text>
<text x="114.5" y="96.8">AUD_DIN</text>
<text x="250.5" y="117.1">GND</text>
<text x="250.5" y="119.9">RST</text>
<text x="250.5" y="122.8">SCK</text>
<text x="250.5" y="125.7">D/C</text>
<text x="250.5" y="128.6">CS</text>
<text x="250.5" y="131.5">SDI</text>
<text x="250.5" y="134.4">SDO</text>
<text x="250.5" y="137.3">VCC</text>
<text x="126" y="140.2">NC3</text>
<text x="126" y="143.1">NC4</text>
<text x="144.5" y="143.1">BUZZER</text>
<text x="149.1" y="140.2">GND</text>
<text x="250.5" y="140.2">BL</text>
<text x="126" y="146">NC5</text>
<text x="126" y="148.9">NC6</text>
<text x="141.1" y="148.9">KEY2/LED2</text>
<text x="145.7" y="146">SPI_CS</text>
<text x="126" y="151.8">NC7</text>
<text x="126" y="154.7">NC8</text>
<text x="141.9" y="154.7">SPI_DOUT</text>
<text x="142.7" y="151.8">RST_OUT</text>
<text x="126" y="157.6">NC9</text>
<text x="126" y="160.5">NC10</text>
<text x="144.8" y="157.6">SPI_DIN</text>
<text x="145.6" y="160.5">PWM02</text>
<text x="126" y="163.4">UART1_TX</text>
<text x="126" y="166.2">UART1_RX KEY3/LED3</text>
<text x="141.3" y="163.4">UART0_RX</text>
</g>
<g font-size="2.1">
<text x="30.4" y="2.2">5</text>
<text x="85.4" y="2.2">4</text>
<text x="140.5" y="2.2">3</text>
<text x="195.4" y="2.2">2</text>
<text x="250.5" y="2.2">1</text>
<text x=".8" y="30.1">D</text>
<text x="278.8" y="30.1">D</text>
<text x=".8" y="80.8">C</text>
<text x="278.8" y="80.8">C</text>
<text x=".8" y="131.5">B</text>
<text x="278.8" y="131.5">B</text>
<text x=".8" y="182.2">A</text>
<text x="278.8" y="182.2">A</text>
<text x="30.4" y="207.8">5</text>
<text x="85.4" y="207.8">4</text>
<text x="140.5" y="207.8">3</text>
<text x="195.4" y="207.8">2</text>
<text x="250.5" y="207.8">1</text>
</g>
</svg>
